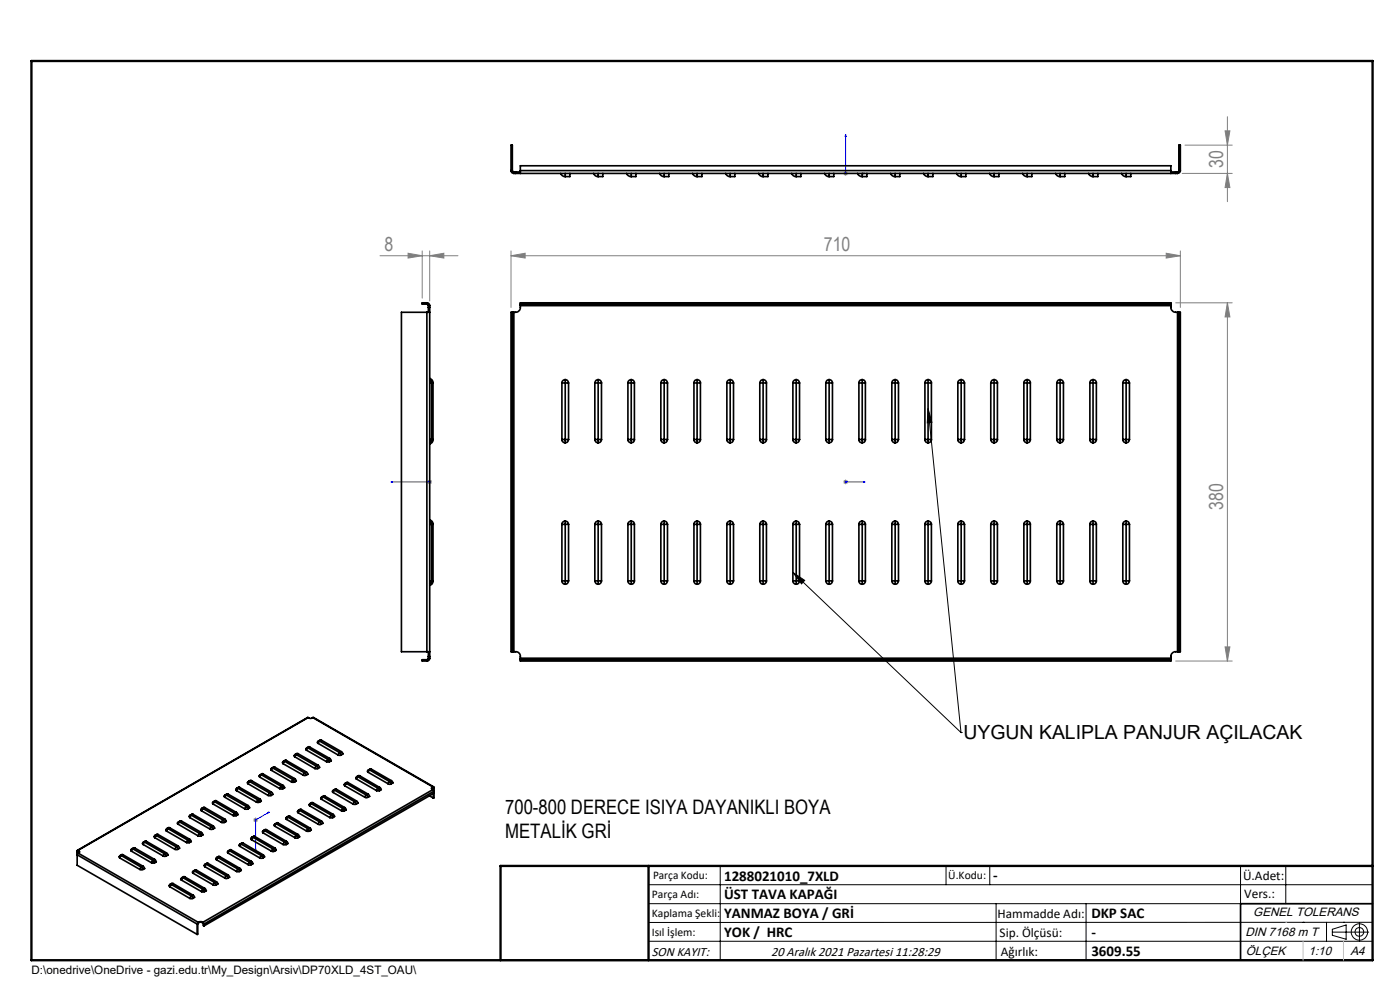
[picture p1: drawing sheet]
<svg xmlns="http://www.w3.org/2000/svg" width="297mm" height="210mm" viewBox="0 0 297 210" stroke-linecap="round" stroke-linejoin="round" font-family="sans-serif">
<g fill="none" stroke="#000" stroke-width=".21">
<path d="M196.9 86.7l.8 2.9-1 .1zM196.9 86.7l7 68.7M168.2 121.4l2.5 1.7-.7 .8zM168.2 121.4l35.7 34M203.9 155.4h.1M137.6 187.7h153.6M137.6 191.7h153.6M137.6 199.7h153.6M152.8 183.7v20M200.7 183.7v4M210 183.7v4M211.3 191.7v12"/>
<path d="M230.4 191.7v12M263.2 183.7v20M272.8 183.7v8M276.4 195.6h.1M281.4 195.6v4.1M282.6 197.7h7.8M282.6 197.1l3-.9v3l-3-.8zM285 195.6h.1M288.4 195.8v3.8M291.2 195.6l-153.6 .1"/>
<circle cx="288.4" cy="197.7" r="1.74"/>
<circle cx="288.4" cy="197.7" r=".93"/>
</g>
<g fill="none" stroke="#00f" stroke-width=".21">
<path d="M179.4 28.5v8.3h4.1M179.4 28.5l.1 .5h-.2zM183.1 36.7l.4 .1-.4 .1zM82.9 102.2h.5h-.5M82.9 102.2h8.3M91.1 102.2h.2zM91.2 102.2h.1M179.3 102.2h.2zM179.4 102.2h.1M179.4 102.2h4.1M183.5 102.2h-.4h.4M56.8 172.3h.3l-.3 .2z"/>
<path d="M57.1 172.3l-2.9 1.6v6.7M54.2 180.4l.1-.1-.1 .3z"/>
</g>
<g fill="none" stroke="#808080" stroke-width=".21">
<path d="M178.9 36.8h1M179 36.4l.7 .7M179.4 36.3v1M179.7 36.4l-.7 .7M250.8 36.8h10.6M251.4 30.8h10M259.9 27.8h1l-.5 3zM260.4 36.8l.5 3h-1zM260.4 24.8v18M80.6 54.2h16.6M86.6 53.7l3 .5-3 .5zM89.6 53.2v10"/>
<path d="M91.2 54.2l3-.5v1zM91.2 53.2v10.6M108.4 54.2l3-.5v1zM108.4 53.2v12M108.4 54.2h142M247.4 53.7l3 .5-3 .5zM250.4 53.2v12M249.4 64.2h12M260.4 64.2l.5 3h-1zM260.4 64.2v76M90.7 102.2h1M90.8 101.9l.7 .7"/>
<path d="M91.2 101.7v1M91.5 101.9l-.7 .7M178.9 102.2h1M179 101.9l.7 .7M179.4 101.7v1M179.7 101.9l-.7 .7M259.9 137.2h1l-.5 3zM249.4 140.2h12M53.7 173.9h1M53.9 173.6l.7 .7M54.2 173.4v1M54.6 173.6l-.7 .7"/>
</g>
<path d="M291.2 191.7h-28v12M106.2 203.7h185" fill="none" stroke="#000" stroke-width=".35"/>
<path d="M6.7 12.9h284.5v190.8h-284.5zM137.6 183.7v20M291.2 183.7h-185v20" fill="none" stroke="#000" stroke-width=".5"/>
<path d="M272.8 195.6h.1M276.4 199.7v4M285 199.7v4" fill="none" stroke="#c0c0c0" stroke-width=".21"/>
<path d="M196.9 86.7l.8 2.9-1 .1zM168.2 121.4l2.5 1.7-.7 .8z" fill="#000"/>
<g fill="#00f">
<path d="M183.1 102.2h.4zM179.3 102.2h.2z"/>
<path d="M91.1 102.2h.2zM82.9 102.2h.5z"/>
<path d="M183.1 36.7l.4 .1-.4 .1zM179.4 28.5l.1 .5h-.2z"/>
<path d="M56.8 172.3v.2l.3-.2zM54.2 180.4v.2l.1-.3z"/>
</g>
<g fill="#808080">
<path d="M247.4 53.7l3 .5-3 .5zM108.4 54.2l3-.5v1z"/>
<path d="M91.2 54.2l3-.5v1zM86.6 53.7l3 .5-3 .5z"/>
<path d="M260.4 36.8l.5 3h-1zM259.9 27.8h1l-.5 3z"/>
<path d="M260.4 64.2l.5 3h-1zM259.9 137.2h1l-.5 3z"/>
</g>
<g fill="none" stroke="#000" stroke-width=".35">
<path d="M108.4 36.2a.6 .6 0 0 0 .6 .6M108.4 36.2v-5.4h.3v5.4M108.4 36.2h.3M108.7 36.2l.3 .3M109 36.5v.3M109 36.8h.4M109 36.5h.4M109.4 36.5h1M109.4 36.8h1M109.4 36.5v.3M110.4 36.2v.6M110.4 36.2v-1h138v1"/>
<path d="M110.4 36.2h138M110.4 36.8h138M119 36.8a.94 .94 0 0 0 .9 .7M119.9 36.8v.7M120.9 36.8v.7h-1M125.9 36.8a.94 .94 0 0 0 1 .7M126.9 36.8v.7M127.9 36.8v.7h-1M132.9 36.8a1.03 1.03 0 0 0 1 .7M133.9 36.8v.7M134.9 36.8v.7h-1M139.9 36.8a.94 .94 0 0 0 1 .7"/>
<path d="M140.9 36.8v.7M141.9 36.8v.7h-1M146.9 36.8a1.03 1.03 0 0 0 1 .7M147.9 36.8v.7M148.9 36.8v.7h-1M154 36.8a.94 .94 0 0 0 .9 .7M154.9 36.8v.7M155.9 36.8v.7h-1M160.9 36.8a.94 .94 0 0 0 1 .7M161.9 36.8v.7M162.9 36.8v.7h-1M168 36.8a.94 .94 0 0 0 .9 .7"/>
<path d="M168.9 36.8v.7M169.9 36.8v.7h-1M174.9 36.8a.94 .94 0 0 0 1 .7M175.9 36.8v.7M176.9 36.8v.7h-1M181.9 36.8a1.03 1.03 0 0 0 1 .7M182.9 36.8v.7M183.9 36.8v.7h-1M188.9 36.8a.94 .94 0 0 0 1 .7M189.9 36.8v.7M190.9 36.8v.7h-1M195.9 36.8a1.03 1.03 0 0 0 1 .7"/>
<path d="M196.9 36.8v.7M197.9 36.8v.7h-1M203 36.8a.94 .94 0 0 0 .9 .7M203.9 36.8v.7M204.9 36.8v.7h-1M209.9 36.8a.94 .94 0 0 0 1 .7M210.9 36.8v.7M211.9 36.8v.7h-1M217 36.8a.94 .94 0 0 0 .9 .7M217.9 36.8v.7M218.9 36.8v.7h-1M223.9 36.8a.94 .94 0 0 0 1 .7"/>
<path d="M224.9 36.8v.7M225.9 36.8v.7h-1M230.9 36.8a1.03 1.03 0 0 0 1 .7M231.9 36.8v.7M232.9 36.8v.7h-1M237.9 36.8a.94 .94 0 0 0 1 .7M238.9 36.8v.7M239.9 36.8v.7h-1M248.4 36.2v.6M248.4 36.5h1M248.4 36.8h1M249.4 36.8h.4"/>
<path d="M249.4 36.5v.3M249.4 36.5h.4M249.8 36.5v.3M250.1 36.2l-.3 .3M250.1 36.2v-5.4h.3v5.4M250.1 36.2h.3M250.4 36.2a.6 .6 0 0 1-.6 .6M90.6 66.2h.6M90.6 64.5l.3 .3M90.6 64.2a.6 .6 0 0 1 .6 .6M90.6 66.2h-5.4v72h5.4M90.6 64.2h-1v.3h1"/>
<path d="M90.6 64.2v.3M90.6 66.2v72M90.9 65.2v1M90.9 64.8h.3M90.9 65.2h.3M90.9 64.8v.4M91.2 65.2v1M91.2 64.8v.4M91.2 66.2v72M108.7 66.2h.3M108.7 66.2h-.3v72h.3M108.7 66.2v72"/>
<path d="M109 66.2v72M110.4 64.5v.3M110.4 64.8a1.15 1.15 0 0 1-1.4 1.4M110.4 64.5v-.3h138v.3M110.4 64.5h138M110.4 64.8h138M248.4 64.5v.3M248.4 64.8a1.18 1.18 0 0 0 1.4 1.4M249.8 66.2h.3M249.8 66.2v72M250.1 66.2h.3v72h-.3M250.1 66.2v72"/>
<path d="M91.2 80.6l.3 .2 .1 .4M91.2 80.3a.92 .92 0 0 1 .7 .9v12a.92 .92 0 0 1-.7 1M91.2 81.2h.4M91.2 93.2h.4M91.6 93.2l-.1 .4-.3 .3M91.6 81.2v12M119.2 93.2a.72 .72 0 0 0 .7 .7M119.2 81.2h.7M119.2 93.2h.7M119.2 81.2v12M119.9 80.5a.72 .72 0 0 0-.7 .7M119.9 80.5a.72 .72 0 0 1 .7 .7"/>
<path d="M119.9 80.5v.7M119.9 93.2v.7M119.9 81.2h.7M119.9 81.2v12M119.9 93.2h.7M120.6 93.2a.72 .72 0 0 1-.7 .7M120.6 81.2v12M126.2 93.2a.72 .72 0 0 0 .7 .7M126.2 81.2h.7M126.2 93.2h.7M126.2 81.2v12M126.9 80.5a.72 .72 0 0 0-.7 .7"/>
<path d="M126.9 80.5a.72 .72 0 0 1 .7 .7M126.9 80.5v.7M126.9 93.2v.7M126.9 81.2h.7M126.9 81.2v12M126.9 93.2h.7M127.6 93.2a.72 .72 0 0 1-.7 .7M127.6 81.2v12M133.2 93.2a.72 .72 0 0 0 .7 .7M133.2 81.2h.7M133.2 93.2h.7M133.2 81.2v12"/>
<path d="M133.9 80.5a.72 .72 0 0 0-.7 .7M133.9 80.5a.66 .66 0 0 1 .7 .7M133.9 80.5v.7M133.9 93.2v.7M133.9 81.2h.7M133.9 81.2v12M133.9 93.2h.7M134.6 93.2a.66 .66 0 0 1-.7 .7M134.6 81.2v12M140.2 93.2a.72 .72 0 0 0 .7 .7M140.2 81.2h.7M140.2 93.2h.7"/>
<path d="M140.2 81.2v12M140.9 80.5a.72 .72 0 0 0-.7 .7M140.9 80.5a.72 .72 0 0 1 .7 .7M140.9 80.5v.7M140.9 93.2v.7M140.9 81.2h.7M140.9 81.2v12M140.9 93.2h.7M141.6 93.2a.72 .72 0 0 1-.7 .7M141.6 81.2v12M147.2 93.2a.66 .66 0 0 0 .7 .7M147.2 81.2h.7"/>
<path d="M147.2 93.2h.7M147.2 81.2v12M147.9 80.5a.66 .66 0 0 0-.7 .7M147.9 80.5a.72 .72 0 0 1 .7 .7M147.9 80.5v.7M147.9 93.2v.7M147.9 81.2h.7M147.9 81.2v12M147.9 93.2h.7M148.6 93.2a.72 .72 0 0 1-.7 .7M148.6 81.2v12M154.2 93.2a.72 .72 0 0 0 .7 .7"/>
<path d="M154.2 81.2h.7M154.2 93.2h.7M154.2 81.2v12M154.9 80.5a.72 .72 0 0 0-.7 .7M154.9 80.5a.72 .72 0 0 1 .7 .7M154.9 80.5v.7M154.9 93.2v.7M154.9 81.2h.7M154.9 81.2v12M154.9 93.2h.7M155.6 93.2a.72 .72 0 0 1-.7 .7M155.6 81.2v12"/>
<path d="M161.2 93.2a.72 .72 0 0 0 .7 .7M161.2 81.2h.7M161.2 93.2h.7M161.2 81.2v12M161.9 80.5a.72 .72 0 0 0-.7 .7M161.9 80.5a.72 .72 0 0 1 .7 .7M161.9 80.5v.7M161.9 93.2v.7M161.9 81.2v12M161.9 81.2h.7M161.9 93.2h.7M162.6 93.2a.72 .72 0 0 1-.7 .7"/>
<path d="M162.6 81.2v12M168.2 93.2a.72 .72 0 0 0 .7 .7M168.2 81.2h.7M168.2 93.2h.7M168.2 81.2v12M168.9 80.5a.72 .72 0 0 0-.7 .7M168.9 80.5a.72 .72 0 0 1 .7 .7M168.9 80.5v.7M168.9 93.2v.7M168.9 81.2h.7M168.9 81.2v12M168.9 93.2h.7"/>
<path d="M169.6 93.2a.72 .72 0 0 1-.7 .7M169.6 81.2v12M175.2 93.2a.72 .72 0 0 0 .7 .7M175.2 81.2h.7M175.2 93.2h.7M175.2 81.2v12M175.9 80.5a.72 .72 0 0 0-.7 .7M175.9 80.5a.72 .72 0 0 1 .7 .7M175.9 80.5v.7M175.9 93.2v.7M175.9 81.2h.7M175.9 81.2v12"/>
<path d="M175.9 93.2h.7M176.6 93.2a.72 .72 0 0 1-.7 .7M176.6 81.2v12M182.2 93.2a.67 .67 0 0 0 .7 .7M182.2 81.2h.7M182.2 93.2h.7M182.2 81.2v12M182.9 80.5a.67 .67 0 0 0-.7 .7M182.9 80.5a.66 .66 0 0 1 .7 .7M182.9 80.5v.7M182.9 93.2v.7M182.9 81.2h.7"/>
<path d="M182.9 81.2v12M182.9 93.2h.7M183.6 93.2a.66 .66 0 0 1-.7 .7M183.6 81.2v12M189.2 93.2a.72 .72 0 0 0 .7 .7M189.2 93.2h.7M189.2 81.2h.7M189.2 81.2v12M189.9 80.5a.72 .72 0 0 0-.7 .7M189.9 80.5a.72 .72 0 0 1 .7 .7M189.9 80.5v.7M189.9 93.2v.7"/>
<path d="M189.9 81.2h.7M189.9 81.2v12M189.9 93.2h.7M190.6 93.2a.72 .72 0 0 1-.7 .7M190.6 81.2v12M196.2 93.2a.66 .66 0 0 0 .7 .7M196.2 81.2h.7M196.2 93.2h.7M196.2 81.2v12M196.9 80.5a.66 .66 0 0 0-.7 .7M196.9 80.5a.72 .72 0 0 1 .7 .7M196.9 80.5v.7"/>
<path d="M196.9 93.2v.7M196.9 81.2h.7M196.9 81.2v12M196.9 93.2h.7M197.6 93.2a.72 .72 0 0 1-.7 .7M197.6 81.2v12M203.2 93.2a.72 .72 0 0 0 .7 .7M203.2 81.2h.7M203.2 93.2h.7M203.2 81.2v12M203.9 80.5a.72 .72 0 0 0-.7 .7M203.9 80.5a.72 .72 0 0 1 .7 .7"/>
<path d="M203.9 80.5v.7M203.9 93.2v.7M203.9 81.2h.7M203.9 81.2v12M203.9 93.2h.7M204.6 93.2a.72 .72 0 0 1-.7 .7M204.6 81.2v12M210.2 93.2a.72 .72 0 0 0 .7 .7M210.2 81.2h.7M210.2 93.2h.7M210.2 81.2v12M210.9 80.5a.72 .72 0 0 0-.7 .7"/>
<path d="M210.9 80.5a.72 .72 0 0 1 .7 .7M210.9 80.5v.7M210.9 93.2v.7M210.9 81.2h.7M210.9 81.2v12M210.9 93.2h.7M211.6 93.2a.72 .72 0 0 1-.7 .7M211.6 81.2v12M217.2 93.2a.72 .72 0 0 0 .7 .7M217.2 81.2h.7M217.2 93.2h.7M217.2 81.2v12"/>
<path d="M217.9 80.5a.66 .66 0 0 1 .7 .7M217.9 80.5a.72 .72 0 0 0-.7 .7M217.9 80.5v.7M217.9 93.2v.7M217.9 81.2h.7M217.9 81.2v12M217.9 93.2h.7M218.6 93.2a.66 .66 0 0 1-.7 .7M218.6 81.2v12M224.2 93.2a.72 .72 0 0 0 .7 .7M224.2 81.2h.7M224.2 93.2h.7"/>
<path d="M224.2 81.2v12M224.9 80.5a.72 .72 0 0 1 .7 .7M224.9 80.5a.72 .72 0 0 0-.7 .7M224.9 80.5v.7M224.9 93.2v.7M224.9 81.2h.7M224.9 81.2v12M224.9 93.2h.7M225.6 93.2a.72 .72 0 0 1-.7 .7M225.6 81.2v12M231.2 93.2a.66 .66 0 0 0 .7 .7M231.2 93.2h.7"/>
<path d="M231.2 81.2h.7M231.2 81.2v12M231.9 80.5a.67 .67 0 0 1 .7 .7M231.9 80.5a.66 .66 0 0 0-.7 .7M231.9 93.2v.7M231.9 80.5v.7M231.9 81.2h.7M231.9 81.2v12M231.9 93.2h.7M232.6 93.2a.67 .67 0 0 1-.7 .7M232.6 81.2v12M238.2 93.2a.72 .72 0 0 0 .7 .7"/>
<path d="M238.2 81.2h.7M238.2 93.2h.7M238.2 81.2v12M238.9 80.5a.72 .72 0 0 1 .7 .7M238.9 80.5a.72 .72 0 0 0-.7 .7M238.9 80.5v.7M238.9 93.2v.7M238.9 81.2h.7M238.9 81.2v12M238.9 93.2h.7M239.6 93.2a.72 .72 0 0 1-.7 .7M239.6 81.2v12"/>
<path d="M91.2 110.6l.2 .2 .2 .4M91.2 110.3a.92 .92 0 0 1 .7 .9v12a.92 .92 0 0 1-.7 1M91.2 111.2h.4M91.6 111.2v12M119.2 111.2h.7M119.2 111.2v12M119.9 110.5a.72 .72 0 0 1 .7 .7M119.9 110.5a.72 .72 0 0 0-.7 .7M119.9 110.5v.7M119.9 111.2h.7M119.9 111.2v12M120.6 111.2v12"/>
<path d="M126.2 111.2h.7M126.2 111.2v12M126.9 110.5a.72 .72 0 0 1 .7 .7M126.9 110.5a.72 .72 0 0 0-.7 .7M126.9 110.5v.7M126.9 111.2h.7M126.9 111.2v12M127.6 111.2v12M133.2 111.2h.7M133.2 111.2v12M133.9 110.5a.66 .66 0 0 1 .7 .7M133.9 110.5a.72 .72 0 0 0-.7 .7"/>
<path d="M133.9 110.5v.7M133.9 111.2h.7M133.9 111.2v12M134.6 111.2v12M140.2 111.2h.7M140.2 111.2v12M140.9 110.5a.72 .72 0 0 1 .7 .7M140.9 110.5a.72 .72 0 0 0-.7 .7M140.9 110.5v.7M140.9 111.2h.7M140.9 111.2v12M141.6 111.2v12"/>
<path d="M147.2 111.2h.7M147.2 111.2v12M147.9 110.5a.72 .72 0 0 1 .7 .7M147.9 110.5a.66 .66 0 0 0-.7 .7M147.9 110.5v.7M147.9 111.2h.7M147.9 111.2v12M148.6 111.2v12M154.2 111.2h.7M154.2 111.2v12M154.9 110.5a.72 .72 0 0 1 .7 .7M154.9 110.5a.72 .72 0 0 0-.7 .7"/>
<path d="M154.9 110.5v.7M154.9 111.2h.7M154.9 111.2v12M155.6 111.2v12M161.2 111.2h.7M161.2 111.2v12M161.9 110.5a.72 .72 0 0 1 .7 .7M161.9 110.5a.72 .72 0 0 0-.7 .7M161.9 110.5v.7M161.9 111.2v12M161.9 111.2h.7M162.6 111.2v12"/>
<path d="M168.2 111.2h.7M168.2 111.2v12M168.9 110.5a.72 .72 0 0 1 .7 .7M168.9 110.5a.72 .72 0 0 0-.7 .7M168.9 110.5v.7M168.9 111.2h.7M168.9 111.2v12M169.6 111.2v12M175.2 111.2h.7M175.2 111.2v12M175.9 110.5a.72 .72 0 0 1 .7 .7M175.9 110.5a.72 .72 0 0 0-.7 .7"/>
<path d="M175.9 110.5v.7M175.9 111.2h.7M175.9 111.2v12M176.6 111.2v12M182.2 111.2h.7M182.2 111.2v12M182.9 110.5a.66 .66 0 0 1 .7 .7M182.9 110.5a.67 .67 0 0 0-.7 .7M182.9 110.5v.7M182.9 111.2h.7M182.9 111.2v12M183.6 111.2v12"/>
<path d="M189.2 111.2h.7M189.2 111.2v12M189.9 110.5a.72 .72 0 0 1 .7 .7M189.9 110.5a.72 .72 0 0 0-.7 .7M189.9 110.5v.7M189.9 111.2h.7M189.9 111.2v12M190.6 111.2v12M196.2 111.2h.7M196.2 111.2v12M196.9 110.5a.72 .72 0 0 1 .7 .7M196.9 110.5a.66 .66 0 0 0-.7 .7"/>
<path d="M196.9 110.5v.7M196.9 111.2h.7M196.9 111.2v12M197.6 111.2v12M203.2 111.2h.7M203.2 111.2v12M203.9 110.5a.72 .72 0 0 1 .7 .7M203.9 110.5a.72 .72 0 0 0-.7 .7M203.9 110.5v.7M203.9 111.2h.7M203.9 111.2v12M204.6 111.2v12"/>
<path d="M210.2 111.2h.7M210.2 111.2v12M210.9 110.5a.72 .72 0 0 1 .7 .7M210.9 110.5a.72 .72 0 0 0-.7 .7M210.9 110.5v.7M210.9 111.2h.7M210.9 111.2v12M211.6 111.2v12M217.2 111.2h.7M217.2 111.2v12M217.9 110.5a.72 .72 0 0 0-.7 .7M217.9 110.5a.66 .66 0 0 1 .7 .7"/>
<path d="M217.9 110.5v.7M217.9 111.2h.7M217.9 111.2v12M218.6 111.2v12M224.2 111.2h.7M224.2 111.2v12M224.9 110.5a.72 .72 0 0 0-.7 .7M224.9 110.5a.72 .72 0 0 1 .7 .7M224.9 110.5v.7M224.9 111.2h.7M224.9 111.2v12M225.6 111.2v12"/>
<path d="M231.2 111.2h.7M231.2 111.2v12M231.9 110.5a.66 .66 0 0 0-.7 .7M231.9 110.5a.67 .67 0 0 1 .7 .7M231.9 110.5v.7M231.9 111.2h.7M231.9 111.2v12M232.6 111.2v12M238.2 111.2h.7M238.2 111.2v12M238.9 110.5a.72 .72 0 0 0-.7 .7M238.9 110.5a.72 .72 0 0 1 .7 .7"/>
<path d="M238.9 110.5v.7M238.9 111.2h.7M238.9 111.2v12M239.6 111.2v12M90.6 138.2h.6M90.6 139.9h-1v.3h1M90.6 139.9v.3M90.9 138.2v1M90.9 139.6l-.3 .3M90.9 139.6h.3M90.9 139.2h.3M90.9 139.2v.4"/>
<path d="M91.2 138.2v1M91.2 139.6a.6 .6 0 0 1-.6 .6M91.2 123.2h.4M91.2 139.2v.4M91.6 123.2l-.1 .4-.3 .3M108.7 138.2h.3M109 138.2a1.11 1.11 0 0 1 1.4 1.4M110.4 139.6v.3M110.4 139.9v.3h138v-.3M110.4 139.9h138M110.4 139.6h138M119.2 123.2a.72 .72 0 0 0 .7 .7"/>
<path d="M119.2 123.2h.7M119.9 123.2v.7M119.9 123.2h.7M120.6 123.2a.72 .72 0 0 1-.7 .7M126.2 123.2a.72 .72 0 0 0 .7 .7M126.2 123.2h.7M126.9 123.2v.7M126.9 123.2h.7M127.6 123.2a.72 .72 0 0 1-.7 .7M133.2 123.2a.72 .72 0 0 0 .7 .7M133.2 123.2h.7M133.9 123.2v.7"/>
<path d="M133.9 123.2h.7M134.6 123.2a.66 .66 0 0 1-.7 .7M140.2 123.2a.72 .72 0 0 0 .7 .7M140.2 123.2h.7M140.9 123.2v.7M140.9 123.2h.7M141.6 123.2a.72 .72 0 0 1-.7 .7M147.2 123.2a.66 .66 0 0 0 .7 .7M147.2 123.2h.7M147.9 123.2v.7M147.9 123.2h.7M148.6 123.2a.72 .72 0 0 1-.7 .7"/>
<path d="M154.2 123.2a.72 .72 0 0 0 .7 .7M154.2 123.2h.7M154.9 123.2v.7M154.9 123.2h.7M155.6 123.2a.72 .72 0 0 1-.7 .7M161.2 123.2h.7M161.2 123.2a.72 .72 0 0 0 .7 .7M161.9 123.2v.7M161.9 123.2h.7M162.6 123.2a.72 .72 0 0 1-.7 .7M168.2 123.2a.72 .72 0 0 0 .7 .7M168.2 123.2h.7"/>
<path d="M168.9 123.2v.7M168.9 123.2h.7M169.6 123.2a.72 .72 0 0 1-.7 .7M175.2 123.2a.72 .72 0 0 0 .7 .7M175.2 123.2h.7M175.9 123.2v.7M175.9 123.2h.7M176.6 123.2a.72 .72 0 0 1-.7 .7M182.2 123.2a.67 .67 0 0 0 .7 .7M182.2 123.2h.7M182.9 123.2v.7M182.9 123.2h.7"/>
<path d="M183.6 123.2a.66 .66 0 0 1-.7 .7M189.2 123.2a.72 .72 0 0 0 .7 .7M189.2 123.2h.7M189.9 123.2v.7M189.9 123.2h.7M190.6 123.2a.72 .72 0 0 1-.7 .7M196.2 123.2a.66 .66 0 0 0 .7 .7M196.2 123.2h.7M196.9 123.2v.7M196.9 123.2h.7M197.6 123.2a.72 .72 0 0 1-.7 .7M203.2 123.2a.72 .72 0 0 0 .7 .7"/>
<path d="M203.2 123.2h.7M203.9 123.2v.7M203.9 123.2h.7M204.6 123.2a.72 .72 0 0 1-.7 .7M210.2 123.2a.72 .72 0 0 0 .7 .7M210.2 123.2h.7M210.9 123.2v.7M210.9 123.2h.7M211.6 123.2a.72 .72 0 0 1-.7 .7M217.2 123.2a.72 .72 0 0 0 .7 .7M217.2 123.2h.7M217.9 123.2v.7"/>
<path d="M217.9 123.2h.7M218.6 123.2a.66 .66 0 0 1-.7 .7M224.2 123.2a.72 .72 0 0 0 .7 .7M224.2 123.2h.7M224.9 123.2v.7M224.9 123.2h.7M225.6 123.2a.72 .72 0 0 1-.7 .7M231.2 123.2a.66 .66 0 0 0 .7 .7M231.2 123.2h.7M231.9 123.2v.7M231.9 123.2h.7M232.6 123.2a.67 .67 0 0 1-.7 .7"/>
<path d="M238.2 123.2a.72 .72 0 0 0 .7 .7M238.2 123.2h.7M238.9 123.2v.7M238.9 123.2h.7M239.6 123.2a.72 .72 0 0 1-.7 .7M248.4 139.6v.3M249.8 138.2h.3M249.8 138.2a1.15 1.15 0 0 0-1.4 1.4M63.2 159.9l-.6 .1M63.2 159.9l-.3 .2M63.2 159.9l4.3 2.4M65 159.1l4.3 2.5"/>
<path d="M65.1 158.6l-.2 .3 .1 .2M65.1 158.6h.2M65.3 158.6l-.3 .5M65.3 158.6l4.3 2.5M65.4 152.2l.4 .2 .6-.2M65.4 152.2l-49 28.2M65.4 152.2l-48.8 28.2M65.7 158.5l-.2-.1-.4 .2M65.7 158.5l-.4 .1M65.7 158.5l4.3 2.4M66.4 152.2l25.6 14.7M66.4 152.2l25.4 14.7"/>
<path d="M67.5 157.7l4.2 2.5M67.6 157.2l-.3 .2 .2 .3M67.6 157.2h.2M67.8 157.2l-.3 .5M67.8 157.2l4.3 2.5M68.2 157h-.3l-.3 .2M68.2 157l-.4 .2M68.2 157l4.2 2.4M72.1 159.7l.3 .5M72.1 159.7l-.4 .5M72.4 159.4l.3 .5-.3 .3M72.4 159.4l-.3 .3"/>
<path d="M28.6 179.9l-.6 .1M28.6 179.9l-.4 .2M28.6 179.9l4.2 2.4M30.4 179.1l4.2 2.5M30.4 178.6l-.2 .3 .2 .2M30.4 178.6h.3M30.7 178.6l-.3 .5M30.7 178.6l4.2 2.5M31 178.5l-.2-.1-.4 .2M31 178.5l-.3 .1M31 178.5l4.3 2.4M32.8 177.7l4.3 2.5"/>
<path d="M32.9 177.2l-.2 .2 .1 .3M32.9 177.2h.3M33.2 177.2l-.4 .5M33.2 177.2l4.2 2.5M33.5 177l-.6 .2M33.5 177l-.3 .2M33.5 177l4.3 2.4M35.3 176.3l4.2 2.4M35.4 175.8l-.2 .2 .1 .3M35.4 175.8h.3M35.7 175.8l-.4 .5M35.7 175.8l4.2 2.5"/>
<path d="M36 175.6l-.2-.1-.4 .3M36 175.6l-.3 .2M36 175.6l4.3 2.4M37.4 179.7l.3 .5M37.4 179.7l-.3 .5M37.8 179.4l.3 .5-.4 .3M37.8 174.8l4.2 2.5M37.8 179.4l-.4 .3M37.9 174.3l-.3 .3 .2 .2M37.9 174.3l.2 .1M38.1 174.4l-.3 .4M38.1 174.4l4.3 2.4"/>
<path d="M38.5 174.2l-.6 .1M38.5 174.2l-.4 .2M38.5 174.2l4.2 2.4M39.5 178.7h.7M39.9 178.3l.3 .4M39.9 178.3l-.4 .4M40.3 178l.3 .5-.4 .2M40.3 173.4l4.2 2.5M40.3 178l-.4 .3M40.4 172.9l-.3 .3 .2 .2M40.4 172.9h.2M40.6 172.9l-.3 .5"/>
<path d="M40.6 172.9l4.2 2.5M41 172.7h-.3l-.3 .2M41 172.7l-.4 .2M41 172.7l4.2 2.5M42 177.3h.7M42.4 176.8l.3 .5M42.4 176.8l-.4 .5M42.7 176.6l.4 .5-.4 .2M42.7 172l4.3 2.4M42.7 176.6l-.3 .2M42.8 171.5l-.2 .3 .1 .2M42.8 171.5h.3"/>
<path d="M43.1 171.5l-.4 .5M43.1 171.5l4.2 2.4M43.4 171.3l-.6 .2M43.4 171.3l-.3 .2M43.4 171.3l4.3 2.4M44.5 175.9h.7M44.8 175.4l.4 .5M44.8 175.4l-.3 .5M45.2 175.2l.3 .5-.3 .2M45.2 175.2l-.4 .2M45.2 170.6l4.3 2.4M45.3 170.1l-.2 .2 .1 .3"/>
<path d="M45.3 170.1h.2M45.5 170.1l-.3 .5M45.5 170.1l4.3 2.4M45.9 169.9l-.2-.1-.4 .3M45.9 169.9l-.4 .2M45.9 169.9l4.2 2.4M47 174.4h.7M47.3 173.9l.4 .5M47.3 173.9l-.3 .5M47.7 173.7l.3 .5-.3 .2M47.7 173.7l-.4 .2M47.7 169.1l4.2 2.5"/>
<path d="M47.8 168.6l-.2 .3 .1 .2M47.8 168.6l.2 .1M48 168.7l-.3 .4M48 168.7l4.3 2.4M48.4 168.4l-.6 .2M48.4 168.4l-.4 .3M48.4 168.4l4.2 2.5M49.5 173h.6M49.8 172.5l.3 .5M49.8 172.5l-.3 .5M50.1 172.3l.4 .5-.4 .2M50.1 172.3l-.3 .2"/>
<path d="M50.2 167.7l4.2 2.4M50.2 167.2l-.2 .3 .2 .2M50.2 167.2h.3M50.5 167.2l-.3 .5M50.5 167.2l4.3 2.5M50.8 167h-.1l-.5 .2M50.8 167l-.3 .2M50.8 167l4.3 2.5M50.9 179.5l4.2 2.5M50.9 179l-.2 .3 .2 .2M50.9 179l.3 .1M51.2 179.1l-.3 .4"/>
<path d="M51.2 179.1l4.3 2.4M51.6 178.8h-.3l-.4 .2M51.6 178.8l-.4 .3M51.6 178.8l4.2 2.5M51.9 171.6h.7M52.3 171.1l.3 .5M52.3 171.1l-.4 .5M52.6 170.9l.4 .5-.4 .2M52.6 166.3l4.3 2.4M52.6 170.9l-.3 .2M52.7 165.8l-.2 .2 .1 .3M52.7 165.8h.3"/>
<path d="M53 165.8l-.4 .5M53 165.8l4.2 2.4M53.3 165.6l-.6 .2M53.3 165.6l-.3 .2M53.3 178.1l4.3 2.4M53.3 165.6l4.3 2.4M53.4 177.6l-.2 .3 .1 .2M53.4 177.6h.3M53.7 177.6l-.4 .5M53.7 177.6l4.2 2.5M54 177.4h-.2l-.4 .2M54 177.4l-.3 .2"/>
<path d="M54 177.4l4.3 2.5M54.4 170.1h.7M54.8 169.7l.3 .4M54.8 169.7l-.4 .4M55.1 169.5l.3 .5-.3 .1M55.1 164.8l4.2 2.5M55.1 169.5l-.3 .2M55.2 164.4l-.2 .2 .1 .2M55.2 164.4h.3M55.5 164.4l-.4 .4M55.5 164.4l4.2 2.4M55.8 164.2l-.2-.1-.4 .3"/>
<path d="M55.8 176.7l4.2 2.4M55.8 164.2l-.3 .2M55.8 164.2l4.2 2.4M55.9 176.2l-.2 .3 .1 .2M55.9 176.2h.3M56.2 176.2l-.4 .5M56.2 176.2l4.2 2.4M56.5 176l-.6 .2M56.5 176l-.3 .2M56.5 176l4.2 2.5M56.9 168.7h.6M57.2 168.2l.3 .5"/>
<path d="M57.2 168.2l-.3 .5M57.6 168l.3 .5-.4 .2M57.6 163.4l4.2 2.5M57.6 168l-.4 .2M57.7 162.9l-.3 .3 .2 .2M57.7 162.9h.2M57.9 162.9l-.3 .5M57.9 162.9l4.3 2.5M58.3 179.9l.3 .5-.4 .1M58.3 162.7l-.6 .2M58.3 162.7l-.4 .2M58.3 175.3l4.2 2.4"/>
<path d="M58.3 179.9l-.4 .2M58.3 162.7l4.2 2.5M58.4 174.8l-.3 .2 .2 .3M58.4 174.8h.2M58.6 174.8l-.3 .5M58.6 174.8l4.3 2.4M59 174.6l-.2-.1-.4 .3M59 174.6l-.4 .2M59 174.6l4.2 2.4M59.3 167.3h.7M59.7 166.8l.3 .5M59.7 166.8l-.4 .5"/>
<path d="M60 179.1h.7M60 166.6l.4 .5-.4 .2M60 162l4.3 2.4M60 166.6l-.3 .2M60.1 161.5l-.2 .2 .1 .3M60.1 161.5h.3M60.4 178.6l.3 .5M60.4 178.6l-.4 .5M60.4 161.5l-.4 .5M60.4 161.5l4.2 2.5M60.7 178.5l.4 .4-.4 .2M60.7 161.3l-.2-.1-.4 .3"/>
<path d="M60.7 178.5l-.3 .1M60.7 161.3l-.3 .2M60.7 161.3l4.3 2.5M60.8 173.8l4.2 2.5M60.9 173.3l-.3 .2 .2 .3M60.9 173.3h.2M61.1 173.3l-.3 .5M61.1 173.3l4.2 2.5M61.5 173.1l-.6 .2M61.5 173.1l-.4 .2M61.5 173.1l4.2 2.5M61.8 165.9h.7"/>
<path d="M62.2 165.4l.3 .5M62.2 165.4l-.4 .5M62.5 165.2l.4 .5-.4 .2M62.5 165.2l-.3 .2M62.5 177.7h.7M62.5 160.5l4.3 2.5M62.6 160l-.2 .3 .1 .2M62.6 160l.3 .1M62.9 177.2l.3 .5M62.9 177.2l-.4 .5M62.9 160.1l-.4 .4M62.9 160.1l4.2 2.4"/>
<path d="M63.2 177l.4 .5-.4 .2M63.2 177l-.3 .2M63.3 172.4l4.2 2.4M63.3 171.9l-.2 .2 .2 .3M63.3 171.9h.3M63.6 171.9l-.3 .5M63.6 171.9l4.2 2.5M63.9 171.7h-.2l-.4 .2M63.9 171.7l-.3 .2M63.9 171.7l4.3 2.5M64.3 164.4h.7M64.6 164l.4 .4"/>
<path d="M64.6 164l-.3 .4M65 163.8l.3 .4-.3 .2M65 163.8l-.4 .2M65 176.3h.7M65.3 175.8l.4 .5M65.3 175.8l-.3 .5M65.7 175.6l.3 .5-.3 .2M65.7 175.6l-.4 .2M65.7 170.9l4.3 2.5M65.8 170.5l-.2 .2 .1 .2M65.8 170.5h.2M66 170.5l-.3 .4"/>
<path d="M66 170.5l4.3 2.4M66.4 170.3l-.6 .2M66.4 170.3l-.4 .2M66.4 170.3l4.3 2.4M66.8 163h.7M67.1 162.5l.4 .5M67.1 162.5l-.3 .5M67.5 162.3l.3 .5-.3 .2M67.5 162.3l-.4 .2M67.5 174.8h.7M67.8 174.4l.4 .4M67.8 174.4l-.3 .4"/>
<path d="M68.2 174.2l.3 .5-.3 .1M68.2 169.5l4.2 2.5M68.2 174.2l-.4 .2M68.3 169l-.2 .3 .1 .2M68.3 169h.2M68.5 169l-.3 .5M68.5 169l4.3 2.5M68.9 168.9l-.2-.1-.4 .2M68.9 168.9l-.4 .1M68.9 168.9l4.2 2.4M69.3 161.6h.6M69.6 161.1l.3 .5"/>
<path d="M69.6 161.1l-.3 .5M70 173.4h.6M70 160.9l.3 .5-.4 .2M70 160.9l-.4 .2M70.3 172.9l.3 .5M70.3 172.9l-.3 .5M70.7 172.7l.3 .5-.4 .2M70.7 168.1l4.2 2.5M70.7 172.7l-.4 .2M70.8 167.6l-.3 .2 .2 .3M70.8 167.6h.2M71 167.6l-.3 .5"/>
<path d="M71 167.6l4.2 2.5M71.4 167.4l-.6 .2M71.4 167.4l-.4 .2M71.4 167.4l4.2 2.5M71.7 160.2h.7M72.4 172h.7M72.8 171.5l.3 .5M72.8 171.5l-.4 .5M73.1 171.3l.3 .5-.3 .2M73.1 166.7l4.3 2.4M73.1 171.3l-.3 .2M73.2 166.2l-.2 .3 .1 .2"/>
<path d="M73.2 166.2h.3M73.5 166.2l-.4 .5M73.5 166.2l4.2 2.5M73.8 166l-.2-.1-.4 .3M73.8 166l-.3 .2M73.8 166l4.3 2.4M74.9 170.6h.7M75.2 170.1l.4 .5M75.2 170.1l-.3 .5M75.6 169.9l.4 .4-.4 .3M75.6 165.2l4.3 2.5M75.6 169.9l-.4 .2"/>
<path d="M75.7 164.7l-.2 .3 .1 .2M75.7 164.7l.3 .1M76 164.8l-.4 .4M76 164.8l4.2 2.4M76.3 164.6l-.6 .1M76.3 164.6l-.3 .2M76.3 164.6l4.2 2.4M77.4 169.1h.7M77.7 168.7l.4 .4M77.7 168.7l-.3 .4M78.1 168.4l.3 .5-.3 .2M78.1 168.4l-.4 .3"/>
<path d="M78.1 163.8l4.2 2.5M78.2 163.3l-.2 .2 .1 .3M78.2 163.3h.2M78.4 163.3l-.3 .5M78.4 163.3l4.3 2.5M78.8 163.2l-.2-.1-.4 .2M78.8 163.2l-.4 .1M78.8 163.2l4.2 2.4M79.9 167.7h.6M80.2 167.2l.3 .5M80.2 167.2l-.3 .5M80.5 167l.4 .5-.4 .2"/>
<path d="M80.5 167l-.3 .2M82.3 166.3h.7M82.7 165.8l.3 .5M82.7 165.8l-.4 .5M83 165.6l.4 .5-.4 .2M83 165.6l-.3 .2M91.1 168.8l.8 .5M91.7 167l-.2 .2 .3 .3M91.7 167.1l-.2 .1M91.7 167v.1M91.8 167.5l.2 .3-48.7 28.2M91.8 166.9l.2 .1"/>
<path d="M91.8 167l.1 .1M91.8 166.9l-.1 .1M91.8 167.5l-48.8 28.1M91.8 166.9v.1M91.8 167l-.1 .1M91.9 167.1v.5M91.9 168.3v1M92 168.3l-48.7 28.1M92 167l-.1 2.3M92 167l-.1 .1M16.4 181.3l25.4 14.7M16.4 181.3v2.2l25.4 14.7"/>
<path d="M16.4 180.5l.1 .5M16.4 180.5l.1 .1M16.5 180.6v.4M16.6 181l-.2 .3M16.6 180.4l-.2 .1M16.6 180.5l-.1 .1M16.6 181l25.5 14.6M16.6 180.4l.1 .1M16.6 180.4v.1M16.6 180.5l.1 .1M16.7 180.5l.2 .2-.3 .3M16.7 180.6l.2 .1-.4 .3"/>
<path d="M16.7 180.5v.1M25.4 182l4.3 2.4M25.5 181.5l-.2 .3 .1 .2M25.5 181.5h.3M25.8 181.5l-.4 .5M25.8 181.5l4.2 2.5M26.1 181.3l-.2-.1-.4 .3M26.1 181.3l-.3 .2M26.1 181.3l4.2 2.5M27.9 180.5l4.2 2.5M28 180l-.2 .3 .1 .2M28 180l.2 .1"/>
<path d="M28.2 180.1l-.3 .4M28.2 180.1l4.3 2.4M29.7 184.4h.6M30 184l.3 .4M30 184l-.3 .4M30.3 183.8l.4 .4-.4 .2M30.3 183.8l-.3 .2M32.1 183h.7M32.5 182.5l.3 .5M32.5 182.5l-.4 .5M32.8 182.3l.4 .5-.4 .2M32.8 182.3l-.3 .2"/>
<path d="M34.6 181.6h.7M34.9 181.1l.4 .5M34.9 181.1l-.3 .5M35.3 180.9l.3 .5-.3 .2M35.3 180.9l-.4 .2M36 188.1l4.3 2.5M36.1 187.6l-.2 .2 .1 .3M36.1 187.6h.3M36.4 187.6l-.4 .5M36.4 187.6l4.2 2.5M36.7 187.4h-.3l-.3 .2M36.7 187.4l-.3 .2"/>
<path d="M36.7 187.4l4.3 2.5M37.1 180.2h.6M38.5 186.7l4.2 2.4M38.6 186.2l-.3 .2 .2 .3M38.6 186.2h.2M38.8 186.2l-.3 .5M38.8 186.2l4.3 2.5M39.2 186l-.2-.1-.4 .3M39.2 186l-.4 .2M39.2 186l4.2 2.4M40.3 190.6h.6M40.6 190.1l.3 .5"/>
<path d="M40.6 190.1l-.3 .5M41 189.9l.3 .5-.4 .2M41 185.2l4.2 2.5M41 189.9l-.4 .2M41.1 184.7l-.3 .4 .2 .1M41.1 184.7l.2 .1M41.3 184.8l-.3 .4M41.3 184.8l4.2 2.4M41.7 184.6l-.6 .1M41.7 184.6l-.4 .2M41.7 184.6l4.2 2.4M41.8 196v2.2"/>
<path d="M41.9 196h-.1M41.9 196l-.1 2.2M42.1 195.6l-.3 .4M42.1 195.8l-.2 .2M42.1 195.6v.2M42.2 195.6h.7M42.2 195.7h.7M42.2 195.6h-.1M42.2 195.6v.1M42.2 195.7l-.1 .1M42.7 189.1h.7M42.9 195.6h.1"/>
<path d="M42.9 195.6v.1M42.9 195.7l.1 .1M43 195.6l.3 .4M43 195.8l.1 .2M43 195.6v.2M43.1 188.7l.3 .4M43.1 188.7l-.4 .4M43.1 196h.2M43.1 196l.2 .4M43.3 196v.4M43.4 188.4l.4 .5-.4 .2M43.4 183.8l4.3 2.5"/>
<path d="M43.4 188.4l-.3 .3M43.5 183.3l-.2 .2 .1 .3M43.5 183.3h.3M43.8 183.3l-.4 .5M43.8 183.3l4.2 2.5M44.1 183.2l-.2-.1-.4 .2M44.1 183.2l-.3 .1M44.1 183.2l4.3 2.4M45.2 187.7h.7M45.5 187.2l.4 .5M45.5 187.2l-.3 .5M45.9 187l.3 .5-.3 .2"/>
<path d="M45.9 187l-.4 .2M45.9 182.4l4.3 2.4M46 181.9l-.2 .2 .1 .3M46 181.9h.2M46.2 181.9l-.3 .5M46.2 181.9l4.3 2.5M46.6 181.7l-.6 .2M46.6 181.7l-.4 .2M46.6 181.7l4.2 2.5M47.7 186.3h.7M48 185.8l.4 .5M48 185.8l-.3 .5"/>
<path d="M48.4 185.6l.3 .5-.3 .2M48.4 185.6l-.4 .2M48.4 181l4.2 2.4M48.5 180.5l-.2 .2 .1 .3M48.5 180.5h.2M48.7 180.5l-.3 .5M48.7 180.5l4.3 2.4M49.1 180.3l-.2-.1-.4 .3M49.1 180.3l-.4 .2M49.1 180.3l4.2 2.4M50.2 184.8h.6M50.5 184.4l.3 .4"/>
<path d="M50.5 184.4l-.3 .4M50.8 184.2l.4 .4-.4 .2M50.8 184.2l-.3 .2M52.6 183.4h.7M53 182.9l.3 .5M53 182.9l-.4 .5M53.3 182.7l.4 .5-.4 .2M53.3 182.7l-.3 .2M55.1 182h.7M55.5 181.5l.3 .5M55.5 181.5l-.4 .5M55.8 181.3l.3 .5-.3 .2"/>
<path d="M55.8 181.3l-.3 .2M57.6 180.5h.6M57.9 180.1l.3 .4M57.9 180.1l-.3 .4"/>
</g>
<g font-size="4.2">
<text x="107.2" y="172.6">700-800 DERECE ISIYA DAYANIKLI BOYA</text>
<text x="107.2" y="177.9">METALİK GRİ</text>
</g>
<g font-size="4.1" fill="#808080">
<text x="259.5" y="35.6" transform="rotate(-90 259.5 35.6)">30</text>
<text x="81.6" y="53.3">8</text>
<text x="174.8" y="53.3">710</text>
<text x="259.5" y="108.1" transform="rotate(-90 259.5 108.1)">380</text>
</g>
<text font-size="4.1" x="204.4" y="156.9">UYGUN KALIPLA PANJUR AÇILACAK</text>
<g font-size="3.2">
<text x="153.6" y="186.8">1288021010_7XLD</text>
<text x="153.6" y="190.8">ÜST TAVA KAPAĞI</text>
<text x="210.7" y="186.6">-</text>
<text x="153.6" y="194.8">YANMAZ BOYA / GRİ</text>
<text x="231.5" y="194.8">DKP SAC</text>
<text x="153.6" y="198.8">YOK / HRC</text>
<text x="231.5" y="198.7">-</text>
<text x="231.5" y="202.8">3609.55</text>
</g>
<g font-size="2.8">
<text x="263.7" y="186.7">Ü.Adet:</text>
<text x="263.9" y="190.5">Vers.:</text>
<text x="211.6" y="194.8">Hammadde Adı:</text>
<text x="138.3" y="202.8">SON KAYIT:</text>
<text x="163.6" y="202.8">20 Aralık 2021 Pazartesi 11:28:29</text>
<text x="212.1" y="198.7">Sip. Ölçüsü:</text>
<text x="212.3" y="202.7">Ağırlık:</text>
</g>
<g font-size="2.6">
<text x="265.9" y="194.4">GENEL TOLERANS</text>
<text x="264.2" y="198.5">DIN 7168 m T</text>
<text x="264.3" y="202.6">ÖLÇEK</text>
<text x="277.6" y="202.6">1:10</text>
<text x="286.5" y="202.6">A4</text>
</g>
<g font-size="2.5">
<text x="138.3" y="190.5">Parça Adı:</text>
<text x="138.5" y="186.5">Parça Kodu:</text>
<text x="201.2" y="186.5">Ü.Kodu:</text>
<text x="138.3" y="194.5">Kaplama Şekli:</text>
<text x="138.3" y="198.6">Isıl İşlem:</text>
<text x="6.7" y="206.7">D:\onedrive\OneDrive - gazi.edu.tr\My_Design\Arsiv\DP70XLD_4ST_OAU\</text>
</g>
</svg>
